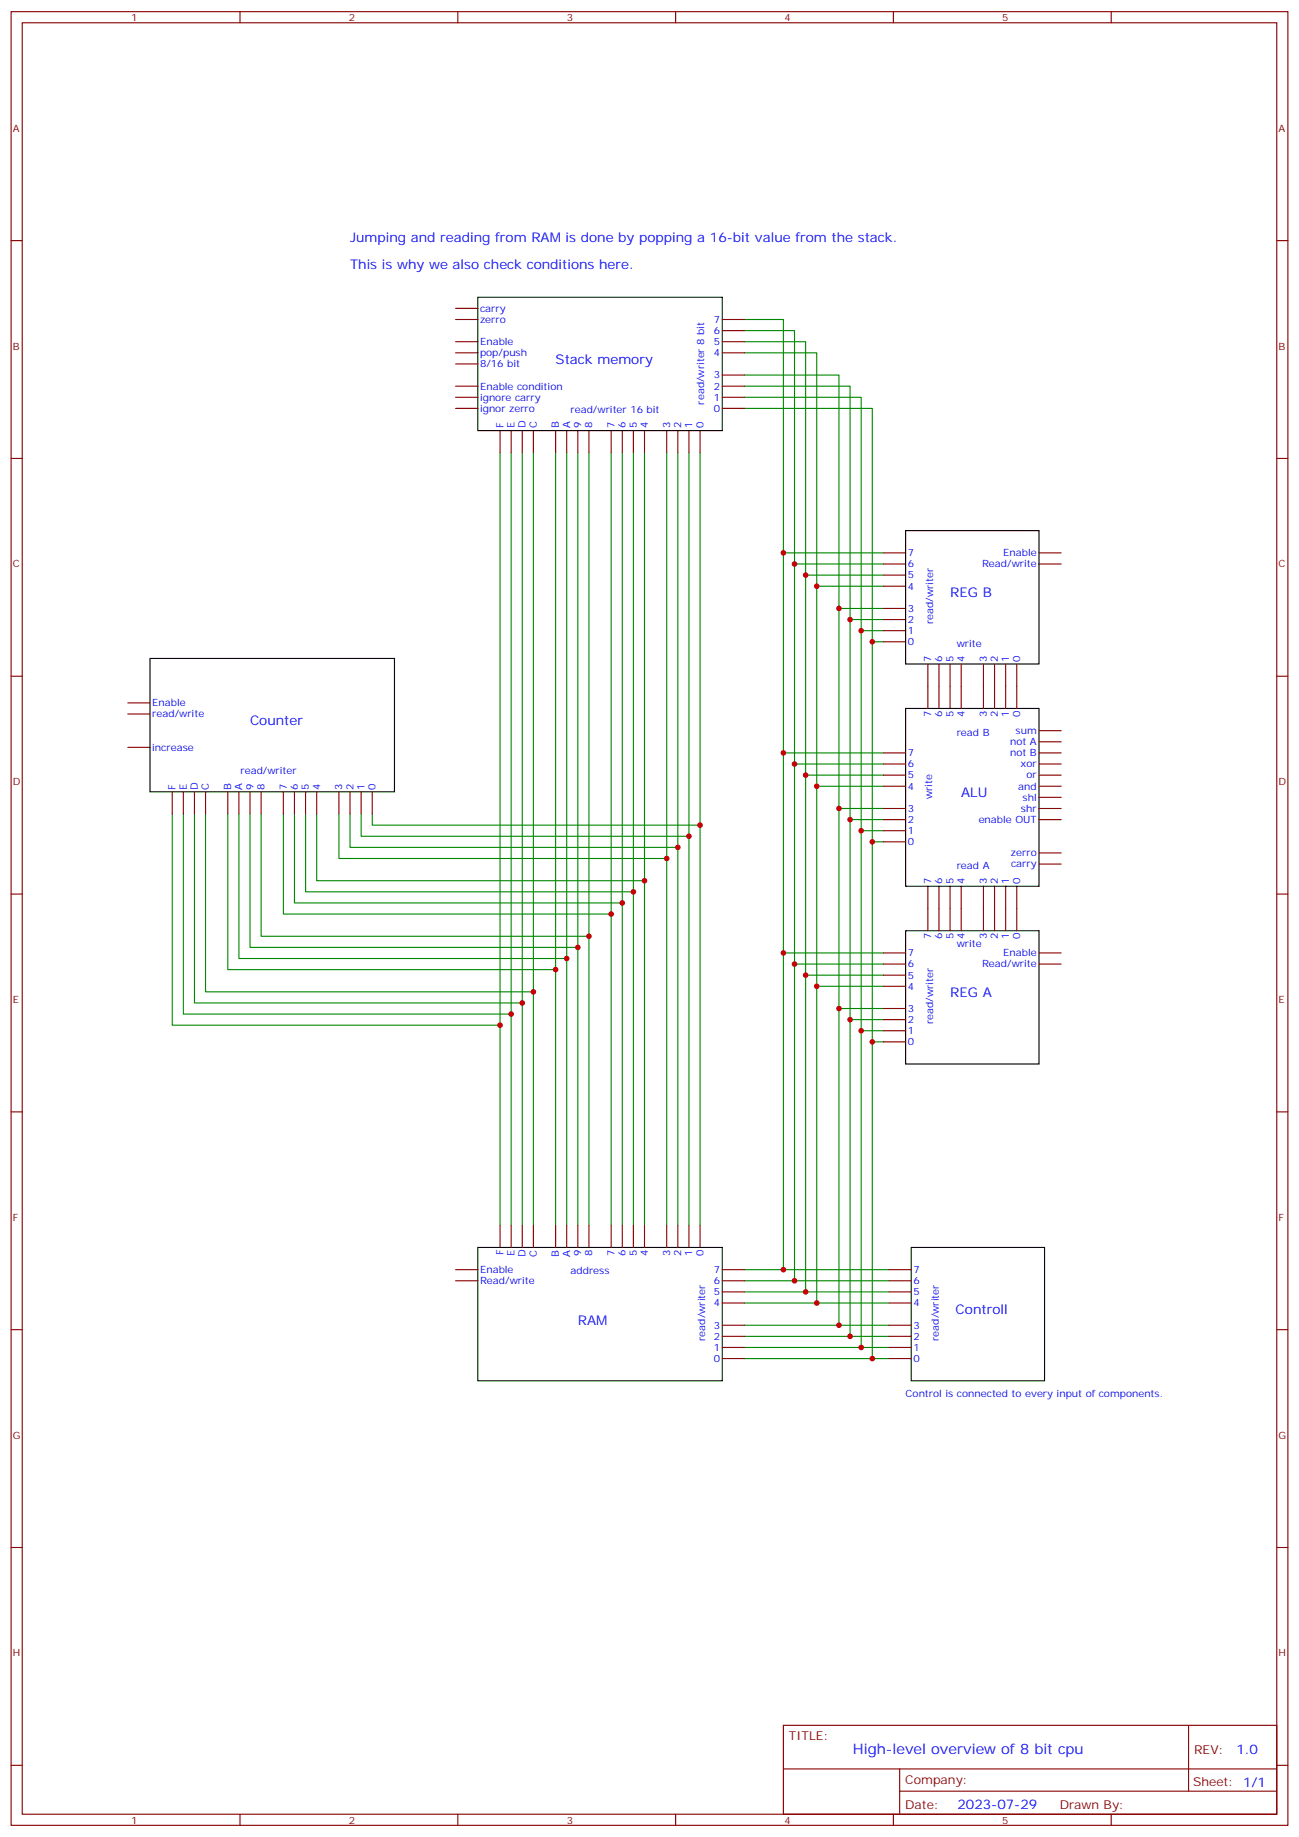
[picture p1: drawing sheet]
<svg xmlns="http://www.w3.org/2000/svg" width="412mm" height="583mm" viewBox="0 0 412 583" stroke-linecap="round" stroke-linejoin="round" font-family="sans-serif">
<g fill="none" stroke="#870000" stroke-width=".35">
<path d="M3.5 3.7h405.4v575.7h-405.4zM7.1 7.2h398.2v568.7h-398.2zM76.2 3.7v3.5M145.3 3.7v3.5M214.5 3.7v3.5M283.6 3.7v3.5M352.8 3.7v3.5M3.5 76.4h3.6M405.3 76.4h3.6M144.6 97.9h7.1M144.6 108.5h7.1M144.6 112h7.1"/>
<path d="M144.6 115.5h7.1M144.6 101.4h7.1M229.3 108.5h7.1M229.3 112h7.1M229.3 101.4h7.1M229.3 119.1h7.1M229.3 105h7.1M144.6 122.6h7.1M144.6 129.6h7.1M144.6 126.1h7.1M158.7 136.7v7.1M162.3 136.7v7.1"/>
<path d="M165.8 136.7v7.1M169.3 136.7v7.1M176.4 136.7v7.1M179.9 136.7v7.1M183.4 136.7v7.1M187 136.7v7.1M194 136.7v7.1M197.6 136.7v7.1M201.1 136.7v7.1M204.6 136.7v7.1M211.7 136.7v7.1M215.2 136.7v7.1"/>
<path d="M218.7 136.7v7.1M222.2 136.7v7.1M229.3 122.6h7.1M229.3 129.6h7.1M229.3 126.1h7.1M3.5 145.5h3.6M405.3 145.5h3.6M280.5 175.5h7M280.5 179h7M329.8 175.5h7.1M329.8 179h7.1M280.5 186.1h7"/>
<path d="M280.5 182.6h7M280.5 193.1h7M280.5 196.7h7M3.5 214.7h3.6M280.5 203.7h7M280.5 200.2h7M294.6 210.8v14.1M298.1 210.8v14.1M301.6 210.8v14.1M305.2 210.8v14.1M312.2 210.8v14.1M315.7 210.8v14.1"/>
<path d="M319.3 210.8v14.1M322.8 210.8v14.1M405.3 214.7h3.6M40.6 237.2h7M40.6 226.7h7M40.6 223.1h7M280.5 239h7M329.8 239h7.1M329.8 232h7.1M329.8 235.5h7.1M54.7 251.4v7M58.2 251.4v7"/>
<path d="M61.7 251.4v7M65.3 251.4v7M72.3 251.4v7M75.8 251.4v7M79.4 251.4v7M82.9 251.4v7M90 251.4v7M93.5 251.4v7M97 251.4v7M100.5 251.4v7M107.6 251.4v7M111.1 251.4v7"/>
<path d="M114.7 251.4v7M118.2 251.4v7M280.5 256.6h7M280.5 242.5h7M280.5 246.1h7M280.5 249.6h7M329.8 256.6h7.1M329.8 242.5h7.1M329.8 246.1h7.1M329.8 249.6h7.1M329.8 253.1h7.1M280.5 263.7h7"/>
<path d="M280.5 260.2h7M280.5 267.2h7M329.8 260.2h7.1M329.8 270.8h7.1M329.8 274.3h7.1M3.5 283.8h3.6M294.6 281.3v14.2M298.1 281.3v14.2M301.6 281.3v14.2M305.2 281.3v14.2M312.2 281.3v14.2M315.7 281.3v14.2"/>
<path d="M319.3 281.3v14.2M322.8 281.3v14.2M405.3 283.8h3.6M280.5 306h7M280.5 309.6h7M280.5 313.1h7M280.5 302.5h7M329.8 306h7.1M329.8 302.5h7.1M280.5 327.2h7M280.5 323.7h7M280.5 320.1h7"/>
<path d="M280.5 330.7h7M3.5 353h3.6M405.3 353h3.6M158.7 388.9v7.1M162.3 388.9v7.1M165.8 388.9v7.1M169.3 388.9v7.1M176.4 388.9v7.1M179.9 388.9v7.1M183.4 388.9v7.1M187 388.9v7.1M194 388.9v7.1"/>
<path d="M197.6 388.9v7.1M201.1 388.9v7.1M204.6 388.9v7.1M211.7 388.9v7.1M215.2 388.9v7.1M218.7 388.9v7.1M222.2 388.9v7.1M144.6 403h7.1M144.6 406.6h7.1M229.3 403h7.1M229.3 413.6h7.1M229.3 410.1h7.1"/>
<path d="M229.3 406.6h7.1M282.2 403h7.1M282.2 413.6h7.1M282.2 410.1h7.1M282.2 406.6h7.1M3.5 422.1h3.6M229.3 431.3h7.1M229.3 420.7h7.1M229.3 424.2h7.1M229.3 427.7h7.1M282.2 431.3h7.1M282.2 420.7h7.1"/>
<path d="M282.2 424.2h7.1M282.2 427.7h7.1M405.3 422.1h3.6M3.5 491.2h3.6M405.3 491.2h3.6M248.7 547.7h156.6v28.2h-156.6zM377.3 547.7v20.9M3.5 560.4h3.6M76.2 575.9v3.5M145.3 575.9v3.5M214.5 575.9v3.5M248.7 561.5h156.5"/>
<path d="M283.6 575.9v3.5M285.6 568.6h119.6M285.6 561.5v14.1M352.8 575.9v3.5M405.3 560.4h3.6"/>
</g>
<g fill="none" stroke="#008700" stroke-width=".35">
<path d="M236.4 119.1h29.9v74M236.4 112h22.9v74.1M236.4 108.5h19.4v74.1M236.4 105h15.8v74M236.4 101.4h12.3v74.1M236.4 129.6h40.5v74.1M236.4 126.1h37v74.1M236.4 122.6h33.5v74.1M158.7 143.8v245.1M162.3 143.8v245.1M165.8 143.8v245.1M169.3 143.8v245.1"/>
<path d="M176.4 143.8v245.1M179.9 143.8v245.1M183.4 143.8v245.1M187 143.8v245.1M194 143.8v245.1M197.6 143.8v245.1M201.1 143.8v245.1M204.6 143.8v245.1M211.7 143.8v245.1M215.2 143.8v245.1M218.7 143.8v245.1M222.2 143.8v245.1"/>
<path d="M280.5 179h-28.3v127h28.3M280.5 175.5h-31.8v127h31.8M280.5 182.6h-24.7v63.5M280.5 186.1h-21.2v63.5M280.5 196.7h-10.6v63.5M280.5 193.1h-14.2v63.5M280.5 203.7h-3.6v63.5M280.5 200.2h-7.1v63.5M248.7 239h31.8M54.7 258.4v67h104M58.2 258.4v63.5h104.1M61.7 258.4v60h104.1"/>
<path d="M65.3 258.4v56.5h104M72.3 258.4v49.4h104.1M75.8 258.4v45.9h104.1M79.4 258.4v42.3h104M82.9 258.4v38.8h104.1M90 258.4v31.8h104M93.5 258.4v28.2h104.1M97 258.4v24.7h104.1M100.5 258.4v21.2h104.1M107.6 258.4v14.1h104.1M111.1 258.4v10.6h104.1M114.7 258.4v7.1h104"/>
<path d="M118.2 258.4v3.5h104M252.2 242.5h28.3M280.5 256.6h-14.2v63.5h14.2M280.5 249.6h-21.2v63.5h21.2M280.5 246.1h-24.7v63.5h24.7M280.5 267.2h-3.6v63.5h3.6M280.5 263.7h-7.1v63.5h7.1M280.5 260.2h-10.6v63.5h10.6M248.7 302.5v100.5M252.2 306v100.6M255.8 309.6v100.5M259.3 313.1v100.5"/>
<path d="M266.3 320.1v100.6M269.9 323.7v100.5M273.4 327.2v100.5M276.9 330.7v100.6M236.4 410.1h45.8M236.4 413.6h45.8M236.4 406.6h45.8M236.4 403h45.8M236.4 431.3h45.8M236.4 427.7h45.8M236.4 424.2h45.8M236.4 420.7h45.8"/>
</g>
<path d="M151.7 94.4h77.6v42.3h-77.6zM287.5 168.5h42.3v42.3h-42.3zM47.6 209h77.6v42.4h-77.6zM287.5 224.9h42.3v56.4h-42.3zM287.5 295.5h42.3v42.3h-42.3zM151.7 396h77.6v42.3h-77.6zM289.3 396h42.3v42.3h-42.3z" fill="none" stroke="#000" stroke-width=".35"/>
<g fill="#c00">
<circle cx="252.2" cy="242.5" r=".88"/>
<circle cx="273.4" cy="200.2" r=".88"/>
<circle cx="269.9" cy="196.7" r=".88"/>
<circle cx="266.3" cy="193.1" r=".88"/>
<circle cx="252.2" cy="179" r=".88"/>
<circle cx="255.8" cy="182.6" r=".88"/>
<circle cx="259.3" cy="186.1" r=".88"/>
<circle cx="248.7" cy="175.5" r=".88"/>
<circle cx="276.9" cy="203.7" r=".88"/>
<circle cx="276.9" cy="267.2" r=".88"/>
<circle cx="259.3" cy="249.6" r=".88"/>
<circle cx="255.8" cy="246.1" r=".88"/>
<circle cx="266.3" cy="256.6" r=".88"/>
<circle cx="269.9" cy="260.2" r=".88"/>
<circle cx="273.4" cy="263.7" r=".88"/>
<circle cx="222.3" cy="261.9" r=".88"/>
<circle cx="218.7" cy="265.5" r=".88"/>
<circle cx="215.2" cy="269" r=".88"/>
<circle cx="211.7" cy="272.5" r=".88"/>
<circle cx="204.6" cy="279.6" r=".88"/>
<circle cx="201.1" cy="283.1" r=".88"/>
<circle cx="197.6" cy="286.6" r=".88"/>
<circle cx="194" cy="290.2" r=".88"/>
<circle cx="187" cy="297.2" r=".88"/>
<circle cx="183.4" cy="300.7" r=".88"/>
<circle cx="179.9" cy="304.3" r=".88"/>
<circle cx="176.4" cy="307.8" r=".88"/>
<circle cx="169.3" cy="314.9" r=".88"/>
<circle cx="165.8" cy="318.4" r=".88"/>
<circle cx="162.3" cy="321.9" r=".88"/>
<circle cx="158.8" cy="325.4" r=".88"/>
<circle cx="248.7" cy="239" r=".88"/>
<circle cx="276.9" cy="330.7" r=".88"/>
<circle cx="276.9" cy="431.3" r=".88"/>
<circle cx="273.4" cy="327.2" r=".88"/>
<circle cx="273.4" cy="427.7" r=".88"/>
<circle cx="269.9" cy="323.7" r=".88"/>
<circle cx="269.9" cy="424.2" r=".88"/>
<circle cx="266.3" cy="320.1" r=".88"/>
<circle cx="266.3" cy="420.7" r=".88"/>
<circle cx="259.3" cy="313.1" r=".88"/>
<circle cx="259.3" cy="413.6" r=".88"/>
<circle cx="255.8" cy="309.6" r=".88"/>
<circle cx="255.8" cy="410.1" r=".88"/>
<circle cx="252.2" cy="306" r=".88"/>
<circle cx="252.2" cy="406.6" r=".88"/>
<circle cx="248.7" cy="302.5" r=".88"/>
<circle cx="248.7" cy="403" r=".88"/>
</g>
<text font-size="4.6" fill="#00f" x="270.8" y="556.7">High-level overview of 8 bit cpu</text>
<g font-size="4.2" fill="#00f">
<text x="111.1" y="76.7">Jumping and reading from RAM is done by popping a 16-bit value from the stack.</text>
<text x="111.1" y="85.5">This is why we also check conditions here.</text>
<text x="176.4" y="115.5">Stack memory</text>
<text x="301.6" y="189.6">REG B</text>
<text x="79.4" y="230.2">Counter</text>
<text x="305.2" y="253.1">ALU</text>
<text x="301.6" y="316.6">REG A</text>
<text x="303.4" y="417.2">Controll</text>
<text x="183.4" y="420.7">RAM</text>
<text x="392.5" y="556.9">1.0</text>
<text x="304" y="574.3">2023-07-29</text>
</g>
<g font-size="3.9" fill="#800">
<text x="250.5" y="552.3">TITLE:</text>
<text x="379.1" y="556.9">REV:</text>
<text x="287.4" y="566.5">Company:</text>
<text x="378.7" y="567.1">Sheet: 1/1</text>
<text x="287.4" y="574.1">Date:</text>
<text x="336.4" y="574.2">Drawn By:</text>
</g>
<g font-size="3.2" fill="#800">
<text x="41.6" y="6.7">1</text>
<text x="110.8" y="6.7">2</text>
<text x="179.9" y="6.7">3</text>
<text x="249.1" y="6.7">4</text>
<text x="318.2" y="6.7">5</text>
<text x="4.1" y="41.8">A</text>
<text x="405.9" y="41.8">A</text>
<text x="4.1" y="110.9">B</text>
<text x="405.9" y="110.9">B</text>
<text x="4.1" y="180.1">C</text>
<text x="405.9" y="180.1">C</text>
<text x="4.1" y="249.2">D</text>
<text x="405.9" y="249.2">D</text>
<text x="4.1" y="318.4">E</text>
<text x="405.9" y="318.4">E</text>
<text x="4.1" y="387.5">F</text>
<text x="405.9" y="387.5">F</text>
<text x="4.1" y="456.7">G</text>
<text x="405.9" y="456.7">G</text>
<text x="4.1" y="525.8">H</text>
<text x="405.9" y="525.8">H</text>
<text x="41.6" y="578.9">1</text>
<text x="110.8" y="578.9">2</text>
<text x="179.9" y="578.9">3</text>
<text x="249.1" y="578.9">4</text>
<text x="318.2" y="578.9">5</text>
</g>
<g font-size="3.2" fill="#00f">
<text x="152.4" y="99">carry</text>
<text x="152.4" y="102.5">zerro</text>
<text x="226.6" y="106">6</text>
<text x="226.6" y="102.5">7</text>
<text x="152.4" y="109.5">Enable</text>
<text x="152.4" y="113.1">pop/push</text>
<text x="226.6" y="109.5">5</text>
<text x="226.6" y="113.1">4</text>
<text x="152.4" y="116.6">8/16 bit</text>
<text x="152.4" y="123.6">Enable condition</text>
<text x="226.6" y="123.6">2</text>
<text x="226.6" y="120.1">3</text>
<text x="152.4" y="130.7">ignor zerro</text>
<text x="152.4" y="127.2">ignore carry</text>
<text x="181.1" y="131">read/writer 16 bit</text>
<text x="223.6" y="128.4" transform="rotate(-90 223.6 128.4)">read/writer 8 bit</text>
<text x="226.6" y="127.2">1</text>
<text x="226.6" y="130.7">0</text>
<text x="159.8" y="136" transform="rotate(-90 159.8 136)">F</text>
<text x="163.3" y="136" transform="rotate(-90 163.3 136)">E</text>
<text x="166.9" y="136" transform="rotate(-90 166.9 136)">D</text>
<text x="170.4" y="136" transform="rotate(-90 170.4 136)">C</text>
<text x="177.4" y="136" transform="rotate(-90 177.4 136)">B</text>
<text x="181" y="136" transform="rotate(-90 181 136)">A</text>
<text x="184.5" y="136" transform="rotate(-90 184.5 136)">9</text>
<text x="188" y="136" transform="rotate(-90 188 136)">8</text>
<text x="195.1" y="136" transform="rotate(-90 195.1 136)">7</text>
<text x="198.6" y="136" transform="rotate(-90 198.6 136)">6</text>
<text x="202.1" y="136" transform="rotate(-90 202.1 136)">5</text>
<text x="205.7" y="136" transform="rotate(-90 205.7 136)">4</text>
<text x="212.7" y="136" transform="rotate(-90 212.7 136)">3</text>
<text x="216.3" y="136" transform="rotate(-90 216.3 136)">2</text>
<text x="219.8" y="136" transform="rotate(-90 219.8 136)">1</text>
<text x="223.3" y="136" transform="rotate(-90 223.3 136)">0</text>
<text x="288.2" y="176.6">7</text>
<text x="318.5" y="176.6">Enable</text>
<text x="288.2" y="183.6">5</text>
<text x="288.2" y="180.1">6</text>
<text x="311.8" y="180.1">Read/write</text>
<text x="288.2" y="187.1">4</text>
<text x="288.2" y="194.2">3</text>
<text x="288.2" y="197.7">2</text>
<text x="288.2" y="201.3">1</text>
<text x="296.2" y="198.1" transform="rotate(-90 296.2 198.1)">read/writer</text>
<text x="288.2" y="204.8">0</text>
<text x="303.7" y="205.4">write</text>
<text x="295.6" y="210.1" transform="rotate(-90 295.6 210.1)">7</text>
<text x="299.2" y="210.1" transform="rotate(-90 299.2 210.1)">6</text>
<text x="302.7" y="210.1" transform="rotate(-90 302.7 210.1)">5</text>
<text x="306.2" y="210.1" transform="rotate(-90 306.2 210.1)">4</text>
<text x="313.3" y="210.1" transform="rotate(-90 313.3 210.1)">3</text>
<text x="316.8" y="210.1" transform="rotate(-90 316.8 210.1)">2</text>
<text x="320.3" y="210.1" transform="rotate(-90 320.3 210.1)">1</text>
<text x="323.8" y="210.1" transform="rotate(-90 323.8 210.1)">0</text>
<text x="48.3" y="227.7">read/write</text>
<text x="48.3" y="224.2">Enable</text>
<text x="295.6" y="227.6" transform="rotate(-90 295.6 227.6)">7</text>
<text x="299.2" y="227.6" transform="rotate(-90 299.2 227.6)">6</text>
<text x="302.7" y="227.6" transform="rotate(-90 302.7 227.6)">5</text>
<text x="306.2" y="227.6" transform="rotate(-90 306.2 227.6)">4</text>
<text x="313.3" y="227.6" transform="rotate(-90 313.3 227.6)">3</text>
<text x="316.8" y="227.6" transform="rotate(-90 316.8 227.6)">2</text>
<text x="320.3" y="227.6" transform="rotate(-90 320.3 227.6)">1</text>
<text x="323.8" y="227.6" transform="rotate(-90 323.8 227.6)">0</text>
<text x="303.7" y="233.6">read B</text>
<text x="322.4" y="233">sum</text>
<text x="48.3" y="238.3">increase</text>
<text x="320.7" y="236.5">not A</text>
<text x="76.3" y="245.6">read/writer</text>
<text x="288.2" y="243.6">6</text>
<text x="288.2" y="240.1">7</text>
<text x="320.7" y="240.1">not B</text>
<text x="324" y="243.6">xor</text>
<text x="55.7" y="250.6" transform="rotate(-90 55.7 250.6)">F</text>
<text x="59.3" y="250.6" transform="rotate(-90 59.3 250.6)">E</text>
<text x="62.8" y="250.6" transform="rotate(-90 62.8 250.6)">D</text>
<text x="66.3" y="250.6" transform="rotate(-90 66.3 250.6)">C</text>
<text x="73.4" y="250.6" transform="rotate(-90 73.4 250.6)">B</text>
<text x="76.9" y="250.6" transform="rotate(-90 76.9 250.6)">A</text>
<text x="80.4" y="250.6" transform="rotate(-90 80.4 250.6)">9</text>
<text x="84" y="250.6" transform="rotate(-90 84 250.6)">8</text>
<text x="91" y="250.6" transform="rotate(-90 91 250.6)">7</text>
<text x="94.5" y="250.6" transform="rotate(-90 94.5 250.6)">6</text>
<text x="98.1" y="250.6" transform="rotate(-90 98.1 250.6)">5</text>
<text x="101.6" y="250.6" transform="rotate(-90 101.6 250.6)">4</text>
<text x="108.7" y="250.6" transform="rotate(-90 108.7 250.6)">3</text>
<text x="112.2" y="250.6" transform="rotate(-90 112.2 250.6)">2</text>
<text x="115.7" y="250.6" transform="rotate(-90 115.7 250.6)">1</text>
<text x="119.2" y="250.6" transform="rotate(-90 119.2 250.6)">0</text>
<text x="288.2" y="247.1">5</text>
<text x="288.2" y="250.6">4</text>
<text x="323.3" y="250.6">and</text>
<text x="325.9" y="247.1">or</text>
<text x="288.2" y="257.7">3</text>
<text x="295.9" y="253.7" transform="rotate(-90 295.9 253.7)">write</text>
<text x="324.1" y="257.7">shr</text>
<text x="324.6" y="254.2">shl</text>
<text x="288.2" y="261.2">2</text>
<text x="310.7" y="261.2">enable OUT</text>
<text x="288.2" y="264.8">1</text>
<text x="288.2" y="268.3">0</text>
<text x="303.7" y="276">read A</text>
<text x="321" y="271.8">zerro</text>
<text x="321" y="275.3">carry</text>
<text x="295.6" y="280.6" transform="rotate(-90 295.6 280.6)">7</text>
<text x="299.2" y="280.6" transform="rotate(-90 299.2 280.6)">6</text>
<text x="302.7" y="280.6" transform="rotate(-90 302.7 280.6)">5</text>
<text x="306.2" y="280.6" transform="rotate(-90 306.2 280.6)">4</text>
<text x="313.3" y="280.6" transform="rotate(-90 313.3 280.6)">3</text>
<text x="316.8" y="280.6" transform="rotate(-90 316.8 280.6)">2</text>
<text x="320.3" y="280.6" transform="rotate(-90 320.3 280.6)">1</text>
<text x="323.8" y="280.6" transform="rotate(-90 323.8 280.6)">0</text>
<text x="295.6" y="298.2" transform="rotate(-90 295.6 298.2)">7</text>
<text x="299.2" y="298.2" transform="rotate(-90 299.2 298.2)">6</text>
<text x="302.7" y="298.2" transform="rotate(-90 302.7 298.2)">5</text>
<text x="306.2" y="298.2" transform="rotate(-90 306.2 298.2)">4</text>
<text x="313.3" y="298.2" transform="rotate(-90 313.3 298.2)">3</text>
<text x="316.8" y="298.2" transform="rotate(-90 316.8 298.2)">2</text>
<text x="320.3" y="298.2" transform="rotate(-90 320.3 298.2)">1</text>
<text x="323.8" y="298.2" transform="rotate(-90 323.8 298.2)">0</text>
<text x="288.2" y="303.6">7</text>
<text x="303.7" y="300.7">write</text>
<text x="318.5" y="303.6">Enable</text>
<text x="288.2" y="307.1">6</text>
<text x="288.2" y="310.6">5</text>
<text x="311.8" y="307.1">Read/write</text>
<text x="288.2" y="314.1">4</text>
<text x="288.2" y="321.2">3</text>
<text x="288.2" y="328.3">1</text>
<text x="288.2" y="324.7">2</text>
<text x="296.2" y="325.1" transform="rotate(-90 296.2 325.1)">read/writer</text>
<text x="288.2" y="331.8">0</text>
<text x="159.8" y="398.5" transform="rotate(-90 159.8 398.5)">F</text>
<text x="163.3" y="398.7" transform="rotate(-90 163.3 398.7)">E</text>
<text x="166.9" y="399.1" transform="rotate(-90 166.9 399.1)">D</text>
<text x="170.4" y="398.9" transform="rotate(-90 170.4 398.9)">C</text>
<text x="177.4" y="398.9" transform="rotate(-90 177.4 398.9)">B</text>
<text x="181" y="398.9" transform="rotate(-90 181 398.9)">A</text>
<text x="184.5" y="398.7" transform="rotate(-90 184.5 398.7)">9</text>
<text x="188" y="398.7" transform="rotate(-90 188 398.7)">8</text>
<text x="195.1" y="398.7" transform="rotate(-90 195.1 398.7)">7</text>
<text x="198.6" y="398.7" transform="rotate(-90 198.6 398.7)">6</text>
<text x="202.1" y="398.7" transform="rotate(-90 202.1 398.7)">5</text>
<text x="205.7" y="398.7" transform="rotate(-90 205.7 398.7)">4</text>
<text x="212.7" y="398.7" transform="rotate(-90 212.7 398.7)">3</text>
<text x="216.3" y="398.7" transform="rotate(-90 216.3 398.7)">2</text>
<text x="219.8" y="398.7" transform="rotate(-90 219.8 398.7)">1</text>
<text x="223.3" y="398.7" transform="rotate(-90 223.3 398.7)">0</text>
<text x="152.4" y="407.6">Read/write</text>
<text x="152.4" y="404.1">Enable</text>
<text x="181.1" y="404.4">address</text>
<text x="226.6" y="404.1">7</text>
<text x="226.6" y="407.6">6</text>
<text x="290" y="407.6">6</text>
<text x="290" y="404.1">7</text>
<text x="226.6" y="411.2">5</text>
<text x="290" y="411.2">5</text>
<text x="226.6" y="414.7">4</text>
<text x="290" y="414.7">4</text>
<text x="223.9" y="425.6" transform="rotate(-90 223.9 425.6)">read/writer</text>
<text x="226.6" y="421.7">3</text>
<text x="226.6" y="425.3">2</text>
<text x="290" y="425.3">2</text>
<text x="290" y="421.7">3</text>
<text x="298" y="425.6" transform="rotate(-90 298 425.6)">read/writer</text>
<text x="226.6" y="428.8">1</text>
<text x="290" y="428.8">1</text>
<text x="226.6" y="432.3">0</text>
<text x="290" y="432.3">0</text>
<text x="287.5" y="443.6">Control is connected to every input of components.</text>
</g>
</svg>
